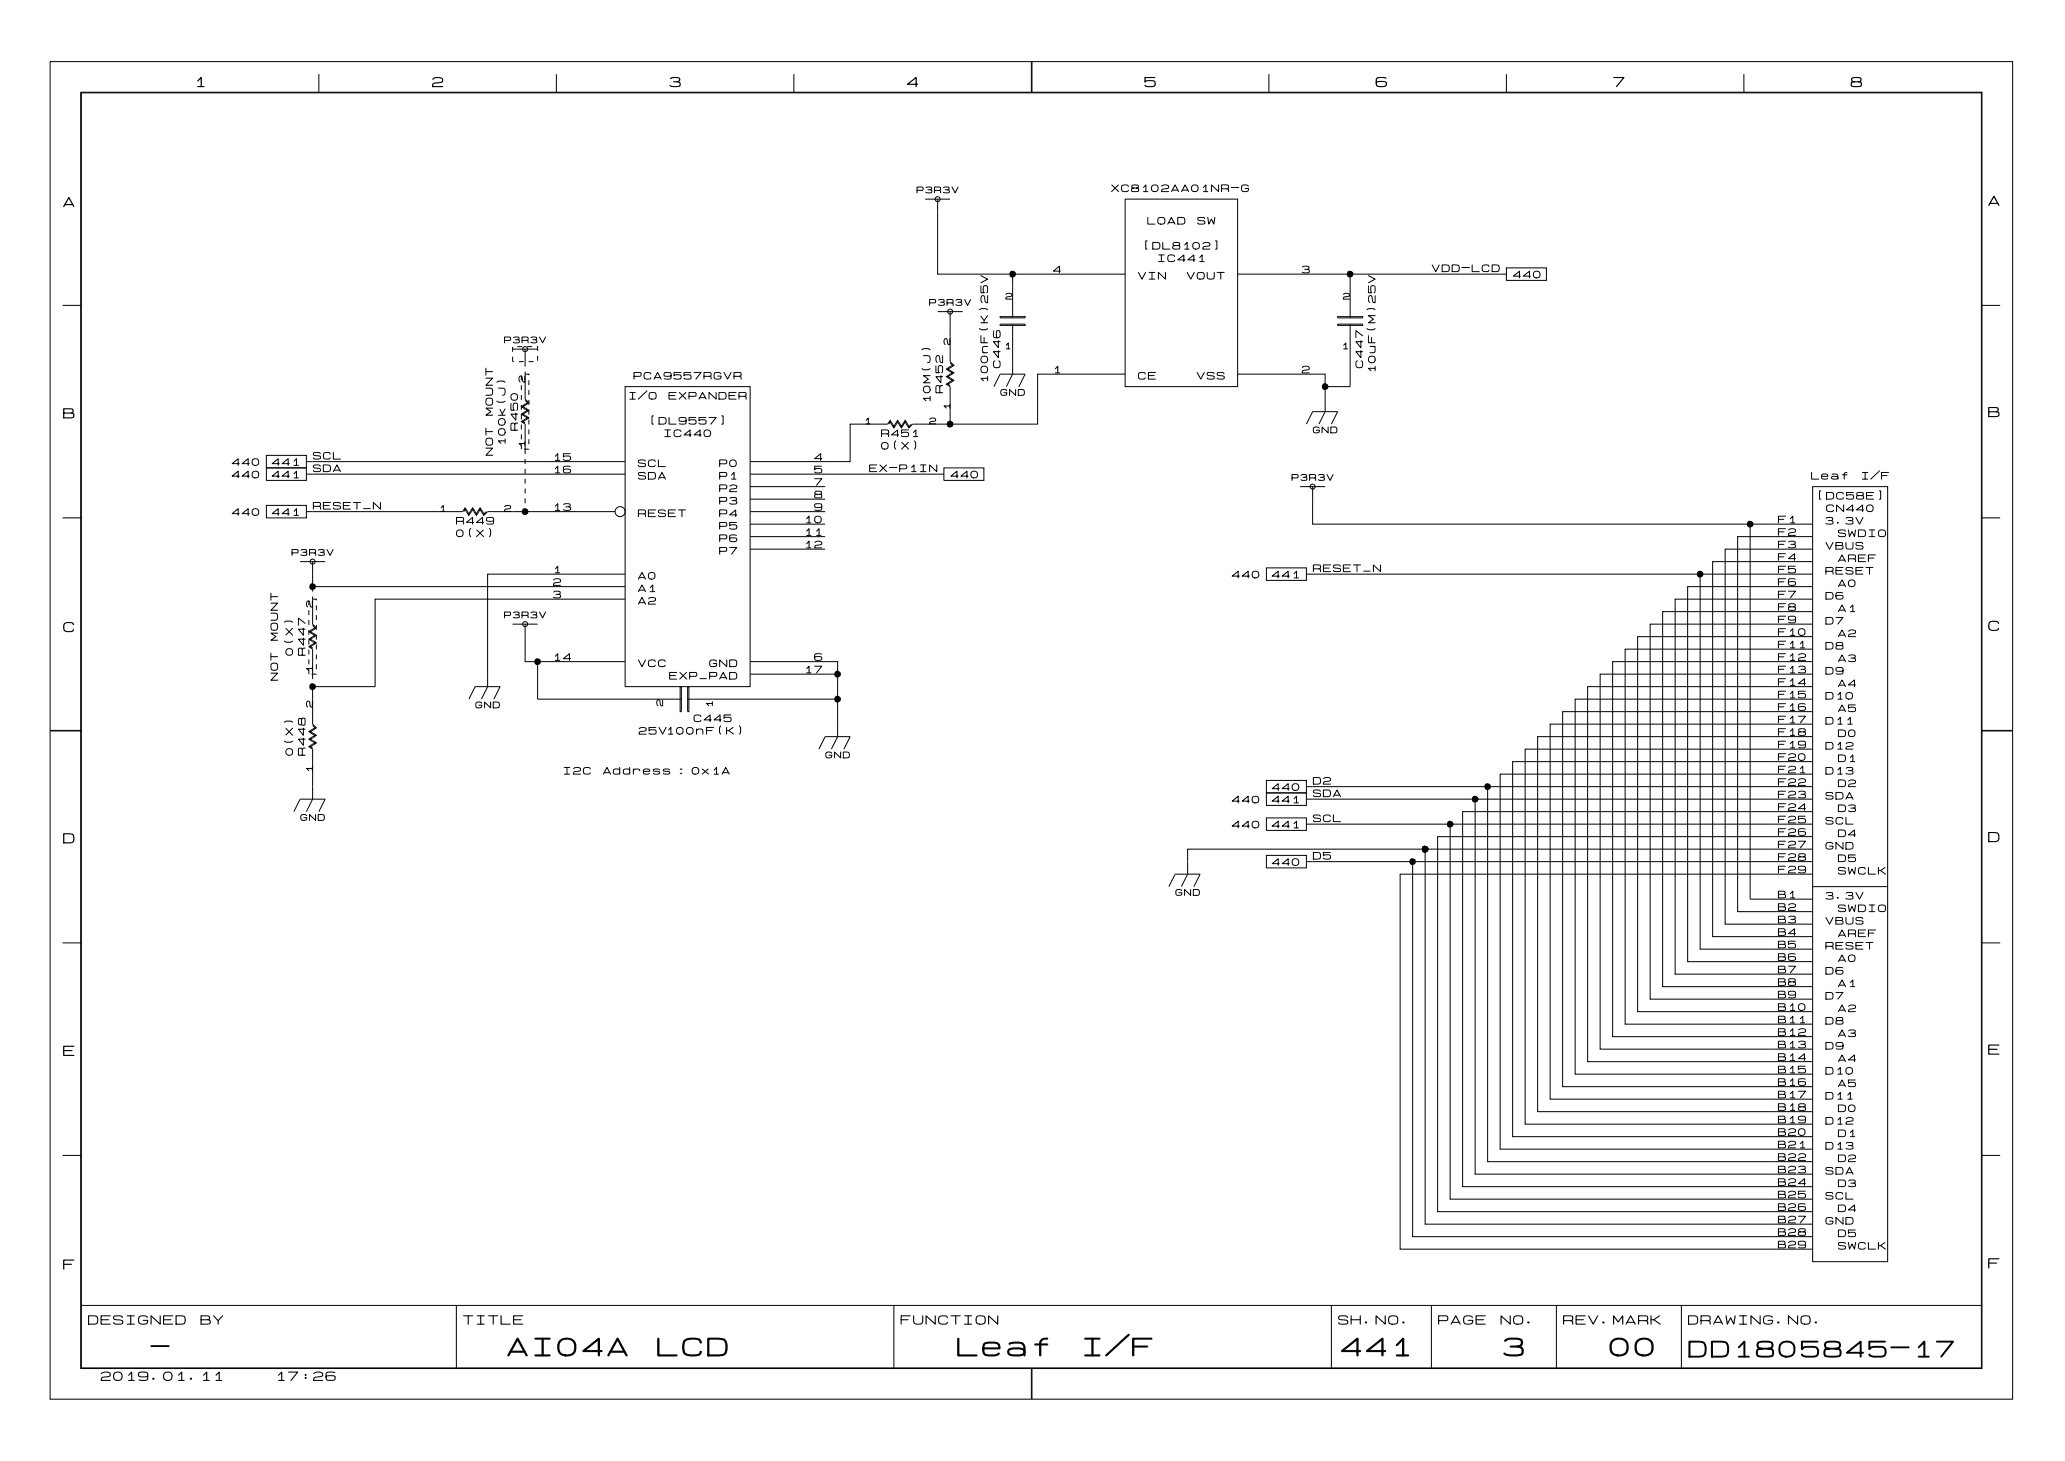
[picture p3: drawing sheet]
<svg xmlns="http://www.w3.org/2000/svg" width="297mm" height="210mm" viewBox="0 0 297 210" stroke-linecap="round" stroke-linejoin="round" font-family="sans-serif">
<g fill="none" stroke="#000" stroke-width=".14">
<path d="M7.2 8.9h282v192.1h-282zM11.6 13.3h273.2v183.3h-273.2zM11.7 13.3h273v183.2h-273zM45.8 10.6v2.7M79.9 10.6v2.7M114.1 10.6v2.7M148.2 8.9v4.4M148.3 8.9v4.4M182.3 10.6v2.7M216.4 10.6v2.7M250.6 10.6v2.7M132.9 28.6h3.6"/>
<path d="M134.7 30.4v9h27M134.7 28.6v1.8M145.5 39.4v6.3M161.7 28.6h16.1v26.9h-16.1zM177.8 39.4h37.7M194 39.4v6.3M215.5 39.4h.9M216.4 38.5h5.8v1.8h-5.8zM9 43.9h2.7M73.6 49.8v.7M73.6 51.2v.8h.2M73.6 50.2h3.6"/>
<path d="M74.3 49.8h.7M74.5 52h.7M74.9 53.9v.7M74.9 55.3v.7M74.9 56.8v.7M74.9 58.2v.7M74.9 59.6v.7M75.4 53.8h.6v.1M75.4 53.4v.4M75.4 50.2v2.5M75.4 57.5l.4 .4-.9 .5 .9 .6-.9 .5 .9 .5-.9 .6 .5 .3v3.6M75.4 53.8v3.5l.6 .6-.9 .5 .9 .6-.9 .5 .9 .5-.9 .6 .3 .2"/>
<path d="M75.7 49.8h.7M76 52h.7M76 54.6v.7M76 56v.7M76 57.5v.7M76 58.9v.7M77.2 49.8v.6M77.2 51.1v.7M89.8 55.5h18v43.2h-18zM134.7 44.8h3.6M136.5 46.6v1.8M136.5 52.1l.4 .4-.9 .5 .9 .6-.9 .5 .9 .5-.9 .6 .5 .3v5.4"/>
<path d="M136.5 48.4v3.6l.5 .5-.9 .5 .9 .6-.9 .5 .9 .5-.9 .6 .4 .2M136.5 44.8v1.8M142.8 55.5l.9-1.7h3.6l-.9 1.7M143.7 46.6h3.6v.1h-3.6zM143.7 45.5h3.6v.2h-3.6zM145.5 46.6v7.2l-.9 1.7M150.9 53.8h-1.8v7.1h-14.4M150.9 53.8h10.8M177.8 53.8h12.6v3.5M190.4 57.3v1.8l-.9 1.8M192.2 46.6h3.6v.2h-3.6zM192.2 45.5h3.6v.2h-3.6z"/>
<path d="M194 46.6v8.9h-3.6M284.7 43.9h2.7M9 74.4h2.7M38.3 65.4h5.7v1.8h-5.7zM38.3 67.2h5.7v1.8h-5.7zM38.3 72.6h5.7v1.8h-5.7zM44 66.3h45.8M69.9 73.5l-.4 .4-.5-.9-.6 .9-.5-.9-.5 .9-.6-.9-.3 .5h-22.5M74.9 61v.7M74.9 62.4v.7M74.9 63.8v.7M75.4 64.5v.7"/>
<path d="M75.4 65.9v.7M75.4 67.4v.7M75.4 68.8v.7M75.4 70.2v.7M75.4 71.6v.7M75.4 73v.5M76 64.5h-.7M76 60.3v.7M76 61.7v.7M76 63.1v.7M88.4 73.5h-18.3l-.6 .5-.5-.9-.6 .9-.5-.9-.5 .9-.6-.9-.2 .4M89.8 68.1h-45.8"/>
<path d="M107.8 66.3h10.7M107.8 78.9h10.7M107.8 73.5h10.7M107.8 68.1h27.8M107.8 71.7h10.7M107.8 69.9h10.7M107.8 77.1h10.7M107.8 75.3h10.7M123.9 60.9h-1.8v5.4h-3.6M123.9 60.9h3.6l.4-.5 .5 .9 .6-.9 .5 .9 .5-.9 .6 .9 .3-.4M127.7 60.9l.2-.3 .5 .9 .6-.9 .5 .9 .5-.9 .6 .9 .5-.6h3.6M135.6 67.2h5.8v1.8h-5.8z"/>
<path d="M186.8 69.9h3.6M187.7 60.9l.9-1.8h3.6l-.9 1.8M188.6 69.9v5.4h71.8M251.4 75.3v53.9h9M255 77.1h-5.3v53.9h10.7M255 77.1h5.4M260.4 69.9h10.8v111.4h-10.8zM260.4 78.9h-12.5v53.9h12.5M284.7 74.4h2.7M43.1 80.7h3.6M44.4 86.3v.7M44.4 87.7v.7"/>
<path d="M44.4 89.1v.7M44.4 90.5v.7M44.4 91.9v.7M44.4 93.3v.7M44.4 94.7v.7M44.4 96.1v.8M44.9 86.1h.6v.1M44.9 84.3h44.9M44.9 80.7v4.3M44.9 98.3v5.7l.6 .6-.9 .5 .9 .6-.9 .5 .9 .5-.9 .6 .3 .2M44.9 85.7v4l.6 .5-.9 .6 .9 .5-.9 .5 .9 .6-.9 .5 .3 .2M44.9 89.9l.4 .3-.9 .6 .9 .5-.9 .5 .9 .6-.9 .5 .5 .4v4.3"/>
<path d="M45.5 96.8l-.7 .1M45.5 87v.7M45.5 88.4v.7M45.5 89.8v.7M45.5 91.2v.7M45.5 92.6v.7M45.5 94v.7M45.5 95.4v.7M73.6 89.7h3.6M75.4 89.7v5.4h14.4M77.2 95.1v5.3h20.7M89.8 82.5h-19.7v16.2l-.9 1.7"/>
<path d="M89.8 86.1h-35.9v12.6h-9M97.7 98.7h.2v3.5h-.2zM98.8 98.7h.2v3.5h-.2zM107.8 95.1h12.5v8.9M120.3 96.9h-12.5M181.9 81.6h5.8v1.8h-5.8zM244.3 82.5h-56.6M260.4 98.7h-32.3v53.8h32.3M260.4 96.9h-30.5v53.8h30.5M260.4 93.3h-26.9v53.8h26.9M260.4 80.7h-14.3v53.9h14.3M260.4 84.3h-17.9v53.9h17.9"/>
<path d="M260.4 87.9h-21.5v53.9h21.5M260.4 86.1h-19.7v53.9h19.7M260.4 91.5h-25.1v53.8h25.1M260.4 89.7h-23.3v53.8h23.3M260.4 95.1h-28.7v53.8h28.7M260.4 82.5h-16.1v53.9h16.1M7.2 105h4.5M7.2 104.9h4.5M42.2 116.6l.9-1.8h3.6l-.9 1.8M44.9 104.2l.4 .4-.9 .5 .9 .6-.9 .5 .9 .5-.9 .6 .5 .3v7.2l-.9 1.8M67.4 100.4l.9-1.7h3.6l-.9 1.7M117.7 107.6l.8-1.8h3.6l-.9 1.8"/>
<path d="M120.3 100.4h-21.5M120.3 104v1.8l-.9 1.8M181.9 117.5h5.8v1.8h-5.8zM181.9 113.9h5.8v1.8h-5.8zM181.9 112.1h5.8v1.8h-5.8zM187.7 118.4h20.6M211.9 114.8h-24.2M213.7 113h-26M260.4 102.2h-35.9v53.9h35.9M260.4 111.2h-44.9v53.9h44.9M260.4 113h-46.7v53.9h46.7M260.4 100.4h-34.1v53.9h34.1"/>
<path d="M260.4 109.4h-43.1v53.9h43.1M260.4 105.8h-39.5v53.9h39.5M260.4 107.6h-41.3v53.9h41.3M260.4 104h-37.7v53.9h37.7M260.4 116.6h-50.3v53.9h50.3M260.4 114.8h-48.5v53.9h48.5M260.4 118.4h-52.1v53.9h52.1M284.7 104.9h4.5M284.7 105h4.5M9 135.5h2.7M167.9 127.4l.9-1.8h3.6l-.9 1.8M181.9 122.9h5.8v1.8h-5.8z"/>
<path d="M187.7 123.8h15.3M204.8 122h-34.2v3.6l-.9 1.8M204.8 122v53.9h55.6M260.4 125.6h-59.2v53.9h59.2M260.4 120.2h-53.8v53.9h53.8M260.4 123.8h-57.4v53.9h57.4M260.4 122h-55.6M260.4 127.4h10.8M284.7 135.5h2.7M9 166h2.7M284.7 166h2.7M11.7 187.6h273"/>
<path d="M65.6 187.6v8.9M128.4 187.6v8.9M148.2 196.5v4.5M148.3 196.5v4.5M191.3 187.6v8.9M205.7 187.6v8.9M223.6 187.6v8.9M241.6 187.6v8.9"/>
<circle cx="134.7" cy="28.6" r=".36"/>
<circle cx="75.4" cy="50.2" r=".36"/>
<circle cx="136.5" cy="44.8" r=".36"/>
<circle cx="89.1" cy="73.5" r=".72"/>
<circle cx="188.6" cy="69.9" r=".36"/>
<circle cx="44.9" cy="80.7" r=".36"/>
<circle cx="75.4" cy="89.7" r=".36"/>
</g>
<g fill="#000">
<path d="M145.2 39l.3-.1 .4 .2 .1 .3-.1 .3-.5 .2-.2-.1-.2-.3v-.3zM193.7 39l.3-.1 .4 .2 .1 .3-.1 .3-.5 .2-.3-.1-.1-.3v-.3zM190.1 55.1h.3l.4 .2 .1 .2-.1 .4-.5 .1-.2-.1-.2-.2v-.3zM75.1 73.1l.3-.1 .4 .2 .1 .3-.1 .3-.4 .2-.3-.1-.1-.3v-.3zM136.2 60.5l.3-.1 .4 .2 .1 .3-.1 .4-.4 .1-.3-.1-.2-.2 .1-.3zM251.2 74.9l.2-.1 .5 .2v.3l-.1 .3-.4 .2-.3-.1-.1-.3v-.3zM44.6 83.9l.3-.1 .4 .2 .1 .3-.1 .3-.4 .2-.3-.1-.2-.3 .1-.3zM44.6 98.2h.3l.4 .2 .1 .3-.1 .3-.4 .1-.3-.1-.2-.2 .1-.3zM76.9 94.6h.3l.4 .2 .1 .3-.1 .3-.4 .1-.3-.1-.1-.2v-.3zM120 96.4h.3l.4 .2 .1 .3-.1 .3-.4 .1-.3-.1-.1-.2v-.3zM244 82.1l.3-.1 .4 .2 .1 .3-.2 .3-.4 .2-.3-.1-.1-.3v-.3zM120 100h.3l.4 .2 .1 .2-.1 .4-.4 .1-.3-.1-.1-.2v-.3z"/>
<path d="M208 118l.3-.1 .4 .2 .1 .3-.1 .3-.4 .2-.3-.1-.1-.3v-.3zM211.6 114.4l.3-.1 .4 .2 .1 .3-.1 .3-.4 .2-.3-.1-.1-.3v-.3zM213.4 112.6l.3-.1 .4 .2 .1 .3-.1 .3-.4 .2-.3-.1-.1-.3v-.3zM202.7 123.4l.2-.1 .5 .2 .1 .3-.2 .3-.4 .2-.3-.1-.1-.3v-.3zM204.5 121.6l.2-.1 .5 .2v.3l-.1 .3-.4 .2-.3-.1-.1-.3v-.3z"/>
</g>
<g font-size="3.6">
<text x="72.8" y="195.4">AI04A</text>
<text x="94.3" y="195.4">LCD</text>
<text x="137.4" y="195.4">Leaf</text>
<text x="155.3" y="195.4">I/F</text>
<text x="192.5" y="195.4">441</text>
<text x="215.9" y="195.4">3</text>
<text x="231.1" y="195.4">00</text>
</g>
<g font-size="3.2">
<text x="21.6" y="195.3">-</text>
<text x="242.5" y="195.5">DD1805845-17</text>
</g>
<g font-size="2">
<text x="27.9" y="12.8">1</text>
<text x="62" y="12.8">2</text>
<text x="96.1" y="12.8">3</text>
<text x="130.2" y="12.8">4</text>
<text x="164.3" y="12.8">5</text>
<text x="197.6" y="12.8">6</text>
<text x="231.7" y="12.8">7</text>
<text x="265.8" y="12.8">8</text>
<text x="285.6" y="29.8">A</text>
<text x="9" y="30">A</text>
<text x="9" y="60.4">B</text>
<text x="285.6" y="60.2">B</text>
<text x="9" y="91.1">C</text>
<text x="285.6" y="90.9">C</text>
<text x="9" y="121.4">D</text>
<text x="285.6" y="121.3">D</text>
<text x="9" y="152">E</text>
<text x="285.6" y="151.8">E</text>
<text x="9" y="182.7">F</text>
<text x="285.6" y="182.5">F</text>
</g>
<g font-size="1.8">
<text x="12.6" y="190.6">DESIGNED</text>
<text x="28.7" y="190.6">BY</text>
<text x="66.5" y="190.6">TITLE</text>
<text x="129.3" y="190.6">FUNCTION</text>
<text x="192.2" y="190.6">SH.NO.</text>
<text x="206.6" y="190.6">PAGE</text>
<text x="215.5" y="190.6">NO.</text>
<text x="224.5" y="190.6">REV.MARK</text>
<text x="242.5" y="190.6">DRAWING.NO.</text>
<text x="14.4" y="198.6">2019.01.11</text>
<text x="39.5" y="198.6">17:26</text>
</g>
<g font-size="1.4">
<text x="159.6" y="27.8">XC8102AA01NR-G</text>
<text x="164.8" y="32.4">LOAD</text>
<text x="172" y="32.4">SW</text>
<text x="151.2" y="39.5">4</text>
<text x="163.4" y="40.4">VIN</text>
<text x="164.1" y="36">[DL8102]</text>
<text x="166.2" y="37.8">IC441</text>
<text x="170.5" y="40.4">VOUT</text>
<text x="187" y="39.5">3</text>
<text x="205.7" y="39.3">VDD-LCD</text>
<text x="217.3" y="40.2">440</text>
<text x="143.9" y="52.9" transform="rotate(-90 143.9 52.9)">C446</text>
<text x="151.2" y="53.8">1</text>
<text x="187" y="53.8">2</text>
<text x="196" y="52.9" transform="rotate(-90 196 52.9)">C447</text>
<text x="197.8" y="53.7" transform="rotate(-90 197.8 53.7)">10uF(M)25V</text>
<text x="71" y="59.8" transform="rotate(-90 71 59.8)">MOUNT</text>
<text x="90.3" y="57.6">I/O</text>
<text x="91" y="54.7">PCA9557RGVR</text>
<text x="96" y="57.6">EXPANDER</text>
<text x="133.9" y="58" transform="rotate(-90 133.9 58)">10M(J)</text>
<text x="135.7" y="56.5" transform="rotate(-90 135.7 56.5)">R452</text>
<text x="142.1" y="55.1" transform="rotate(-90 142.1 55.1)">100nF(K)25V</text>
<text x="163.4" y="54.7">CE</text>
<text x="171.9" y="54.7">VSS</text>
<text x="71" y="65.5" transform="rotate(-90 71 65.5)">NOT</text>
<text x="72.8" y="64.1" transform="rotate(-90 72.8 64.1)">100k(J)</text>
<text x="74.6" y="61.9" transform="rotate(-90 74.6 61.9)">R450</text>
<text x="93.1" y="61.2">[DL9557]</text>
<text x="95.3" y="63">IC440</text>
<text x="126.5" y="63">R451</text>
<text x="126.5" y="64.8">0(X)</text>
<text x="33.2" y="67.1">440</text>
<text x="33.2" y="68.9">440</text>
<text x="39" y="67.1">441</text>
<text x="39" y="68.9">441</text>
<text x="44.9" y="66.2">SCL</text>
<text x="44.9" y="68">SDA</text>
<text x="79.4" y="66.4">15</text>
<text x="79.4" y="68.2">16</text>
<text x="91.6" y="67.3">SCL</text>
<text x="91.6" y="69.1">SDA</text>
<text x="103.3" y="67.3">P0</text>
<text x="103.3" y="69.1">P1</text>
<text x="103.3" y="70.9">P2</text>
<text x="116.9" y="66.4">4</text>
<text x="116.9" y="68.2">5</text>
<text x="116.9" y="70">7</text>
<text x="116.9" y="71.8">8</text>
<text x="124.8" y="68">EX-P1IN</text>
<text x="136.5" y="68.9">440</text>
<text x="260.2" y="69.1">Leaf</text>
<text x="260.9" y="72">[DC58E]</text>
<text x="267.3" y="69.1">I/F</text>
<text x="33.2" y="74.3">440</text>
<text x="39" y="74.3">441</text>
<text x="44.9" y="73.4">RESET_N</text>
<text x="65.5" y="75.6">R449</text>
<text x="65.5" y="77.3">0(X)</text>
<text x="79.4" y="73.6">13</text>
<text x="91.6" y="74.5">RESET</text>
<text x="103.3" y="72.7">P3</text>
<text x="103.3" y="74.5">P4</text>
<text x="103.3" y="76.3">P5</text>
<text x="115.5" y="75.4">10</text>
<text x="115.5" y="77.2">11</text>
<text x="116.9" y="73.6">9</text>
<text x="255.4" y="77.2">F2</text>
<text x="255.4" y="75.4">F1</text>
<text x="262.2" y="75.6">3.3V</text>
<text x="262.3" y="73.8">CN440</text>
<text x="264" y="77.3">SWDIO</text>
<text x="79.4" y="82.6">1</text>
<text x="91.6" y="83.5">A0</text>
<text x="103.3" y="79.9">P7</text>
<text x="103.3" y="78.1">P6</text>
<text x="115.5" y="79">12</text>
<text x="176.9" y="83.3">440</text>
<text x="182.7" y="83.3">441</text>
<text x="188.6" y="82.4">RESET_N</text>
<text x="255.4" y="82.6">F5</text>
<text x="255.4" y="80.8">F4</text>
<text x="255.4" y="79">F3</text>
<text x="262.2" y="82.7">RESET</text>
<text x="262.2" y="79.1">VBUS</text>
<text x="264" y="80.9">AREF</text>
<text x="79.4" y="86.1">3</text>
<text x="79.4" y="84.4">2</text>
<text x="91.6" y="87">A2</text>
<text x="91.6" y="85.3">A1</text>
<text x="255.4" y="89.7">F9</text>
<text x="255.4" y="87.9">F8</text>
<text x="255.4" y="86.1">F7</text>
<text x="255.4" y="84.4">F6</text>
<text x="262.2" y="89.9">D7</text>
<text x="262.2" y="86.3">D6</text>
<text x="264" y="84.5">A0</text>
<text x="264" y="88.1">A1</text>
<text x="40.1" y="92.1" transform="rotate(-90 40.1 92.1)">MOUNT</text>
<text x="42.3" y="94.3" transform="rotate(-90 42.3 94.3)">0(X)</text>
<text x="44.1" y="94.3" transform="rotate(-90 44.1 94.3)">R447</text>
<text x="79.4" y="95.1">14</text>
<text x="116.9" y="95.1">6</text>
<text x="255.4" y="93.3">F11</text>
<text x="255.4" y="91.5">F10</text>
<text x="255.4" y="95.1">F12</text>
<text x="262.2" y="93.5">D8</text>
<text x="264" y="95.3">A3</text>
<text x="264" y="91.7">A2</text>
<text x="40.1" y="97.8" transform="rotate(-90 40.1 97.8)">NOT</text>
<text x="91.6" y="96">VCC</text>
<text x="96.1" y="97.8">EXP_PAD</text>
<text x="101.8" y="96">GND</text>
<text x="115.5" y="96.9">17</text>
<text x="255.4" y="96.9">F13</text>
<text x="255.4" y="98.7">F14</text>
<text x="255.4" y="100.5">F15</text>
<text x="262.2" y="100.7">D10</text>
<text x="262.2" y="97.1">D9</text>
<text x="264" y="98.9">A4</text>
<text x="91.7" y="105.7">25V100nF(K)</text>
<text x="99.6" y="103.9">C445</text>
<text x="255.4" y="102.3">F16</text>
<text x="255.4" y="104.1">F17</text>
<text x="255.4" y="105.9">F18</text>
<text x="255.4" y="107.7">F19</text>
<text x="262.2" y="107.9">D12</text>
<text x="262.2" y="104.3">D11</text>
<text x="264" y="106.1">D0</text>
<text x="264" y="102.5">A5</text>
<text x="42.3" y="108.6" transform="rotate(-90 42.3 108.6)">0(X)</text>
<text x="44.1" y="108.6" transform="rotate(-90 44.1 108.6)">R448</text>
<text x="80.8" y="111.5">I2C</text>
<text x="86.6" y="111.5">Address：0x1A</text>
<text x="182.7" y="113.8">440</text>
<text x="188.6" y="112.9">D2</text>
<text x="255.4" y="109.5">F20</text>
<text x="255.4" y="111.3">F21</text>
<text x="255.4" y="113.1">F22</text>
<text x="262.2" y="111.5">D13</text>
<text x="264" y="109.7">D1</text>
<text x="264" y="113.3">D2</text>
<text x="176.9" y="119.2">440</text>
<text x="176.9" y="115.6">440</text>
<text x="182.7" y="119.2">441</text>
<text x="182.7" y="115.6">441</text>
<text x="188.6" y="118.3">SCL</text>
<text x="188.6" y="114.7">SDA</text>
<text x="255.4" y="114.9">F23</text>
<text x="255.4" y="116.7">F24</text>
<text x="255.4" y="118.5">F25</text>
<text x="262.2" y="118.7">SCL</text>
<text x="262.2" y="115.1">SDA</text>
<text x="264" y="116.9">D3</text>
<text x="182.7" y="124.6">440</text>
<text x="188.6" y="123.7">D5</text>
<text x="255.4" y="120.3">F26</text>
<text x="255.4" y="122.1">F27</text>
<text x="255.4" y="123.9">F28</text>
<text x="255.4" y="125.7">F29</text>
<text x="262.2" y="122.2">GND</text>
<text x="264" y="124">D5</text>
<text x="264" y="120.5">D4</text>
<text x="264" y="125.8">SWCLK</text>
<text x="255.4" y="129.3">B1</text>
<text x="255.4" y="131">B2</text>
<text x="262.2" y="129.4">3.3V</text>
<text x="264" y="131.2">SWDIO</text>
<text x="255.4" y="132.8">B3</text>
<text x="255.4" y="134.6">B4</text>
<text x="255.4" y="136.4">B5</text>
<text x="262.2" y="133">VBUS</text>
<text x="262.2" y="136.6">RESET</text>
<text x="264" y="134.8">AREF</text>
<text x="255.4" y="138.2">B6</text>
<text x="255.4" y="140">B7</text>
<text x="255.4" y="141.8">B8</text>
<text x="255.4" y="143.6">B9</text>
<text x="262.2" y="143.8">D7</text>
<text x="262.2" y="140.2">D6</text>
<text x="264" y="138.4">A0</text>
<text x="264" y="142">A1</text>
<text x="255.4" y="145.4">B10</text>
<text x="255.4" y="147.2">B11</text>
<text x="255.4" y="149">B12</text>
<text x="262.2" y="147.4">D8</text>
<text x="264" y="149.2">A3</text>
<text x="264" y="145.6">A2</text>
<text x="255.4" y="150.8">B13</text>
<text x="255.4" y="152.6">B14</text>
<text x="255.4" y="154.4">B15</text>
<text x="262.2" y="154.6">D10</text>
<text x="262.2" y="151">D9</text>
<text x="264" y="152.8">A4</text>
<text x="255.4" y="156.2">B16</text>
<text x="255.4" y="158">B17</text>
<text x="255.4" y="159.8">B18</text>
<text x="255.4" y="161.6">B19</text>
<text x="262.2" y="161.8">D12</text>
<text x="262.2" y="158.2">D11</text>
<text x="264" y="160">D0</text>
<text x="264" y="156.4">A5</text>
<text x="255.4" y="163.4">B20</text>
<text x="255.4" y="165.2">B21</text>
<text x="255.4" y="167">B22</text>
<text x="262.2" y="165.3">D13</text>
<text x="264" y="163.6">D1</text>
<text x="264" y="167.1">D2</text>
<text x="255.4" y="168.8">B23</text>
<text x="255.4" y="170.6">B24</text>
<text x="255.4" y="172.4">B25</text>
<text x="262.2" y="172.5">SCL</text>
<text x="262.2" y="168.9">SDA</text>
<text x="264" y="170.7">D3</text>
<text x="255.4" y="174.2">B26</text>
<text x="255.4" y="175.9">B27</text>
<text x="255.4" y="177.7">B28</text>
<text x="255.4" y="179.5">B29</text>
<text x="262.2" y="176.1">GND</text>
<text x="264" y="179.7">SWCLK</text>
<text x="264" y="177.9">D5</text>
<text x="264" y="174.3">D4</text>
</g>
<g font-size="1.3">
<text x="131.7" y="27.9">P3R3V</text>
<text x="133.5" y="44.1">P3R3V</text>
<text x="144.4" y="43.2">2</text>
<text x="192.9" y="43.2">2</text>
<text x="72.4" y="49.5">P3R3V</text>
<text x="136.7" y="49.6" transform="rotate(-90 136.7 49.6)">2</text>
<text x="144.2" y="50.3">1</text>
<text x="192.7" y="50.3">1</text>
<text x="75.6" y="55" transform="rotate(-90 75.6 55)">2</text>
<text x="136.7" y="59" transform="rotate(-90 136.7 59)">1</text>
<text x="143.7" y="57">GND</text>
<text x="75.6" y="64.3" transform="rotate(-90 75.6 64.3)">1</text>
<text x="124.1" y="61.1">1</text>
<text x="133.5" y="61.1">2</text>
<text x="188.6" y="62.4">GND</text>
<text x="185.5" y="69.2">P3R3V</text>
<text x="63.1" y="73.7">1</text>
<text x="72.4" y="73.7">2</text>
<text x="41.9" y="80">P3R3V</text>
<text x="45.1" y="87.3" transform="rotate(-90 45.1 87.3)">2</text>
<text x="72.4" y="89">P3R3V</text>
<text x="45.1" y="101.7" transform="rotate(-90 45.1 101.7)">2</text>
<text x="45.1" y="96.7" transform="rotate(-90 45.1 96.7)">1</text>
<text x="68.3" y="101.9">GND</text>
<text x="95.4" y="101.5" transform="rotate(-90 95.4 101.5)">2</text>
<text x="102.6" y="101.7" transform="rotate(-90 102.6 101.7)">1</text>
<text x="45.1" y="111" transform="rotate(-90 45.1 111)">1</text>
<text x="118.5" y="109.1">GND</text>
<text x="43.1" y="118.1">GND</text>
<text x="168.8" y="128.9">GND</text>
</g>
</svg>
